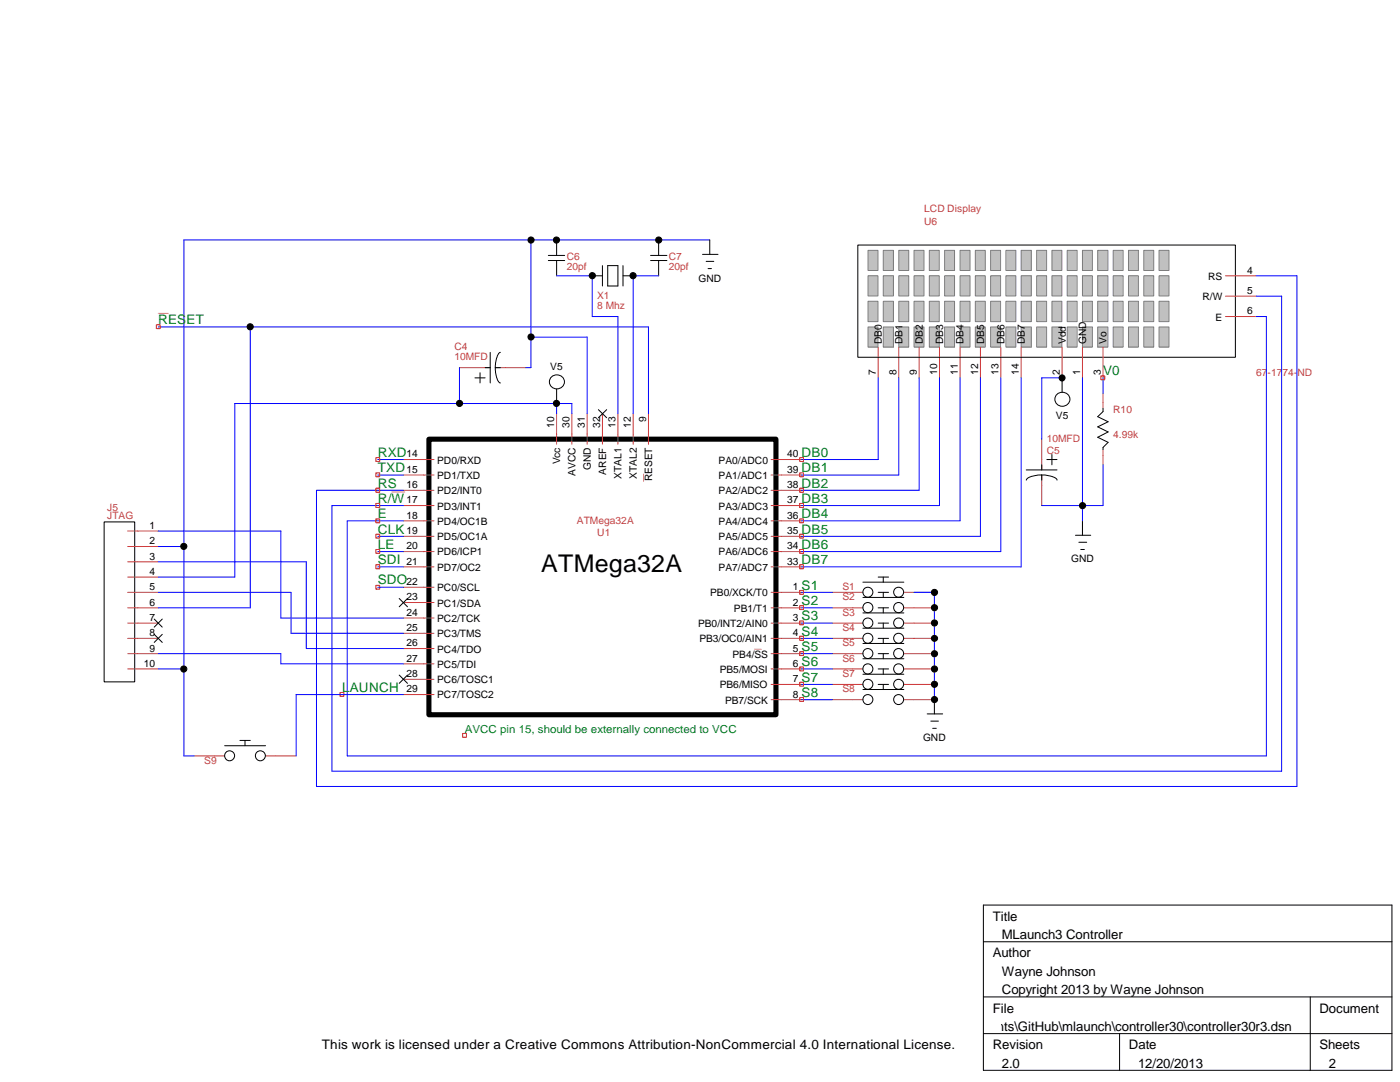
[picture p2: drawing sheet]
<svg xmlns="http://www.w3.org/2000/svg" width="279mm" height="216mm" viewBox="0 0 279 216" stroke-linecap="round" stroke-linejoin="round" font-family="sans-serif">
<path d="M85.6 87.6h69.3v55h-69.3z" fill="none" stroke="#000" stroke-width="1"/>
<g fill="none" stroke="#c04040" stroke-width=".2">
<path d="M91.7 73.4h6.1M98.8 73.4h6.1M80.5 91.7h6.1M80.5 94.8h6.1M80.5 97.8h6.1M111.1 82.5v6.1M114.1 82.5v6.1M117.2 82.5v6.1M120.2 82.5v6.1M123.3 82.5v6.1M126.4 82.5v6.1M129.4 82.5v6.1"/>
<path d="M153.9 91.7h6.1M153.9 94.8h6.1M153.9 97.8h6.1M25.5 118.2h6.1M25.5 106h6.1M25.5 109.1h6.1M25.5 112.1h6.1M25.5 115.1h6.1M80.5 100.9h6.1M80.5 103.9h6.1M80.5 107h6.1M80.5 110.1h6.1"/>
<path d="M80.5 113.1h6.1M80.5 117.2h6.1M153.9 118.2h6.1M153.9 100.9h6.1M153.9 103.9h6.1M153.9 107h6.1M153.9 110.1h6.1M153.9 113.1h6.1M166.1 118.2h6.1M180.4 118.2h6.1M25.5 121.3h6.1M25.5 124.3h6.1"/>
<path d="M25.5 127.4h6.1M25.5 130.4h6.1M25.5 133.5h6.1M80.5 120.2h6.1M80.5 123.3h6.1M80.5 126.4h6.1M80.5 129.4h6.1M80.5 132.5h6.1M80.5 135.6h6.1M80.5 138.6h6.1M153.9 121.3h6.1M153.9 124.3h6.1"/>
<path d="M153.9 127.4h6.1M153.9 130.4h6.1M153.9 133.5h6.1M153.9 136.6h6.1M153.9 139.6h6.1M166.1 121.3h6.1M166.1 124.3h6.1M166.1 127.4h6.1M166.1 130.4h6.1M166.1 133.5h6.1M166.1 136.6h6.1M166.1 139.6h6.1"/>
<path d="M180.4 121.3h6.1M180.4 124.3h6.1M180.4 127.4h6.1M180.4 130.4h6.1M180.4 133.5h6.1M180.4 136.6h6.1M180.4 139.6h6.1"/>
</g>
<path d="M92.3 146.3h.8v.8h-.8z" fill="none" stroke="#f00" stroke-width=".2"/>
<path d="M128.4 94.6v1.5M150.6 129.5h1.3" fill="none" stroke="#ff7f7f" stroke-width=".2"/>
<g fill="none" stroke="#000" stroke-width=".2">
<path d="M109.4 52h3.3M109.4 51h3.3M111.1 47.9v3.1M111.1 52v3M118.2 55h2M120.2 53v4.1M121.3 53h2v4.1h-2zM124.3 55h2.1M124.3 53v4.1M129.8 52h3.3M129.8 51h3.3M131.4 47.9v3.1"/>
<path d="M131.4 52v3M140.2 50.8h3.1M140.9 52.2h1.6M141.3 53.6h.7M141.6 47.9v2.9M94.8 75.4h2M95.8 74.4v2M96.8 73.4h1M97.8 70.3v6.1M98.8 73.4a4.2 4.2 0 0 0 .9 3h.2M98.8 73.4h1.1M99.9 70.3a2.44 2.44 0 0 0-1 2.2l-.1 .9"/>
<path d="M111.1 77.6v2.9M119.4 81.7l1.7 1.7M121.1 81.7l-1.7 1.7M20.8 104.1h6.1v32h-6.1zM172.2 116.2h8.2M172.2 119.2h8.2M175.3 115.1h2M175.3 118.2h2M176.3 115.1v1.1M176.3 118.2v1M30.8 123.5l1.6 1.6M30.8 126.6l1.6 1.6"/>
<path d="M32.4 123.5l-1.6 1.6M32.4 126.6l-1.6 1.6M172.2 122.3h8.2M172.2 128.4h8.2M172.2 125.3h8.2M172.2 131.4h8.2M172.2 134.5h8.2M172.2 137.6h8.2M175.3 121.3h2M175.3 127.4h2M175.3 124.3h2M175.3 130.4h2"/>
<path d="M175.3 133.5h2M175.3 136.6h2M176.3 121.3v1M176.3 124.3v1M176.3 127.4v1M176.3 130.4v1M176.3 133.5v1M176.3 136.6v1M186.5 139.6v2.9M185 142.5h3.1M185.8 143.9h1.5M186.1 145.3h.8"/>
<circle cx="111.2" cy="76.2" r="1.46"/>
<circle cx="173.2" cy="118.2" r="1"/>
<circle cx="179.3" cy="118.2" r="1"/>
<circle cx="173.2" cy="121.2" r="1.01"/>
<circle cx="173.2" cy="133.5" r="1.01"/>
<circle cx="173.2" cy="139.6" r="1"/>
<circle cx="173.2" cy="127.4" r="1"/>
<circle cx="173.2" cy="136.5" r="1"/>
<circle cx="173.2" cy="124.3" r="1"/>
<circle cx="173.2" cy="130.4" r="1"/>
<circle cx="179.3" cy="133.5" r="1.01"/>
<circle cx="179.3" cy="121.2" r="1.01"/>
<circle cx="179.3" cy="130.4" r="1"/>
<circle cx="179.3" cy="124.3" r="1"/>
<circle cx="179.3" cy="127.4" r="1"/>
<circle cx="179.3" cy="136.5" r="1"/>
<circle cx="179.3" cy="139.6" r="1"/>
</g>
<g fill="none" stroke="#00f" stroke-width=".2">
<path d="M106 47.9v25.5M111.1 55h7.1v8.2h5.1v19.3M131.4 55h-5v27.5M141.6 47.9h-104.9v61.2h-5.1M31.6 65.2h97.8v17.3M50 65.2v56.1h-18.4M91.7 73.4v7.1M106 67.3h11.2v15.2M111.1 80.5v2M114.1 82.5v-2h-67.2v34.6h-15.3M31.6 106h24.4v17.3h24.5M31.6 112.1h29.5v17.3h19.4"/>
<path d="M31.6 118.2h26.5v8.2h22.4M160 118.2h6.1M182.4 118.2h4.1v21.4M31.6 130.4h24.4v2.1h24.5M31.6 133.5h5.1M160 121.3h6.1M160 130.4h6.1M160 133.5h6.1M160 124.3h6.1M160 127.4h6.1M160 136.6h6.1M160 139.6h6.1"/>
</g>
<path d="M173.2 65.2h2v4.1h-2z" fill-rule="evenodd" fill="#c0c0c0"/>
<path d="M173.2 65.2h2v4.1h-2z" fill="none" stroke="#808080" stroke-width=".2"/>
<path d="M176.3 65.2h2v4.1h-2z" fill-rule="evenodd" fill="#c0c0c0"/>
<path d="M176.3 65.2h2v4.1h-2z" fill="none" stroke="#808080" stroke-width=".2"/>
<path d="M179.4 65.2h2v4.1h-2z" fill-rule="evenodd" fill="#c0c0c0"/>
<path d="M179.4 65.2h2v4.1h-2z" fill="none" stroke="#808080" stroke-width=".2"/>
<path d="M182.4 65.2h2v4.1h-2z" fill-rule="evenodd" fill="#c0c0c0"/>
<path d="M182.4 65.2h2v4.1h-2z" fill="none" stroke="#808080" stroke-width=".2"/>
<path d="M185.5 65.2h2v4.1h-2z" fill-rule="evenodd" fill="#c0c0c0"/>
<path d="M185.5 65.2h2v4.1h-2z" fill="none" stroke="#808080" stroke-width=".2"/>
<path d="M188.5 65.2h2v4.1h-2z" fill-rule="evenodd" fill="#c0c0c0"/>
<path d="M188.5 65.2h2v4.1h-2z" fill="none" stroke="#808080" stroke-width=".2"/>
<path d="M191.6 65.2h2v4.1h-2z" fill-rule="evenodd" fill="#c0c0c0"/>
<path d="M191.6 65.2h2v4.1h-2z" fill="none" stroke="#808080" stroke-width=".2"/>
<path d="M194.6 65.2h2v4.1h-2z" fill-rule="evenodd" fill="#c0c0c0"/>
<path d="M194.6 65.2h2v4.1h-2z" fill="none" stroke="#808080" stroke-width=".2"/>
<path d="M197.7 65.2h2v4.1h-2z" fill-rule="evenodd" fill="#c0c0c0"/>
<path d="M197.7 65.2h2v4.1h-2z" fill="none" stroke="#808080" stroke-width=".2"/>
<path d="M200.7 65.2h2v4.1h-2z" fill-rule="evenodd" fill="#c0c0c0"/>
<path d="M200.7 65.2h2v4.1h-2z" fill="none" stroke="#808080" stroke-width=".2"/>
<path d="M203.8 65.2h2v4.1h-2z" fill-rule="evenodd" fill="#c0c0c0"/>
<path d="M203.8 65.2h2v4.1h-2z" fill="none" stroke="#808080" stroke-width=".2"/>
<path d="M219.1 65.2h2v4.1h-2z" fill-rule="evenodd" fill="#c0c0c0"/>
<path d="M219.1 65.2h2v4.1h-2z" fill="none" stroke="#808080" stroke-width=".2"/>
<path d="M175.3 69.3v6.1M179.4 69.3v6.1M183.4 69.3v6.1M187.5 69.3v6.1M191.6 69.3v6.1M195.7 69.3v6.1M199.7 69.3v6.1M203.8 69.3v6.1" fill="none" stroke="#c04040" stroke-width=".2"/>
<path d="M206.9 65.2h2v4.1h-2z" fill-rule="evenodd" fill="#c0c0c0"/>
<path d="M206.9 65.2h2v4.1h-2z" fill="none" stroke="#808080" stroke-width=".2"/>
<path d="M209.9 65.2h2v4.1h-2z" fill-rule="evenodd" fill="#c0c0c0"/>
<path d="M209.9 65.2h2v4.1h-2z" fill="none" stroke="#808080" stroke-width=".2"/>
<path d="M231.3 65.2h2v4.1h-2z" fill-rule="evenodd" fill="#c0c0c0"/>
<path d="M231.3 65.2h2v4.1h-2z" fill="none" stroke="#808080" stroke-width=".2"/>
<path d="M216 65.2h2v4.1h-2z" fill-rule="evenodd" fill="#c0c0c0"/>
<path d="M216 65.2h2v4.1h-2z" fill="none" stroke="#808080" stroke-width=".2"/>
<path d="M171.2 48.9h75.3v22.4h-75.3z" fill="none" stroke="#000" stroke-width=".2"/>
<path d="M244.6 55h6.1M244.6 59.1h6.1M212 69.3v6.1M216 69.3v6.1M220.1 69.3v6.1M244.6 63.2h6.1" fill="none" stroke="#c04040" stroke-width=".2"/>
<path d="M173.2 50h2v4h-2z" fill-rule="evenodd" fill="#c0c0c0"/>
<path d="M173.2 50h2v4h-2z" fill="none" stroke="#808080" stroke-width=".2"/>
<path d="M176.3 50h2v4h-2z" fill-rule="evenodd" fill="#c0c0c0"/>
<path d="M176.3 50h2v4h-2z" fill="none" stroke="#808080" stroke-width=".2"/>
<path d="M179.4 50h2v4h-2z" fill-rule="evenodd" fill="#c0c0c0"/>
<path d="M179.4 50h2v4h-2z" fill="none" stroke="#808080" stroke-width=".2"/>
<path d="M182.4 50h2v4h-2z" fill-rule="evenodd" fill="#c0c0c0"/>
<path d="M182.4 50h2v4h-2z" fill="none" stroke="#808080" stroke-width=".2"/>
<path d="M185.5 50h2v4h-2z" fill-rule="evenodd" fill="#c0c0c0"/>
<path d="M185.5 50h2v4h-2z" fill="none" stroke="#808080" stroke-width=".2"/>
<path d="M173.2 55h2v4.1h-2z" fill-rule="evenodd" fill="#c0c0c0"/>
<path d="M173.2 55h2v4.1h-2z" fill="none" stroke="#808080" stroke-width=".2"/>
<path d="M176.3 55h2v4.1h-2z" fill-rule="evenodd" fill="#c0c0c0"/>
<path d="M176.3 55h2v4.1h-2z" fill="none" stroke="#808080" stroke-width=".2"/>
<path d="M179.4 55h2v4.1h-2z" fill-rule="evenodd" fill="#c0c0c0"/>
<path d="M179.4 55h2v4.1h-2z" fill="none" stroke="#808080" stroke-width=".2"/>
<path d="M182.4 55h2v4.1h-2z" fill-rule="evenodd" fill="#c0c0c0"/>
<path d="M182.4 55h2v4.1h-2z" fill="none" stroke="#808080" stroke-width=".2"/>
<path d="M185.5 55h2v4.1h-2z" fill-rule="evenodd" fill="#c0c0c0"/>
<path d="M185.5 55h2v4.1h-2z" fill="none" stroke="#808080" stroke-width=".2"/>
<path d="M188.5 50h2v4h-2z" fill-rule="evenodd" fill="#c0c0c0"/>
<path d="M188.5 50h2v4h-2z" fill="none" stroke="#808080" stroke-width=".2"/>
<path d="M191.6 50h2v4h-2z" fill-rule="evenodd" fill="#c0c0c0"/>
<path d="M191.6 50h2v4h-2z" fill="none" stroke="#808080" stroke-width=".2"/>
<path d="M194.6 50h2v4h-2z" fill-rule="evenodd" fill="#c0c0c0"/>
<path d="M194.6 50h2v4h-2z" fill="none" stroke="#808080" stroke-width=".2"/>
<path d="M197.7 50h2v4h-2z" fill-rule="evenodd" fill="#c0c0c0"/>
<path d="M197.7 50h2v4h-2z" fill="none" stroke="#808080" stroke-width=".2"/>
<path d="M200.7 50h2v4h-2z" fill-rule="evenodd" fill="#c0c0c0"/>
<path d="M200.7 50h2v4h-2z" fill="none" stroke="#808080" stroke-width=".2"/>
<path d="M188.5 55h2v4.1h-2z" fill-rule="evenodd" fill="#c0c0c0"/>
<path d="M188.5 55h2v4.1h-2z" fill="none" stroke="#808080" stroke-width=".2"/>
<path d="M191.6 55h2v4.1h-2z" fill-rule="evenodd" fill="#c0c0c0"/>
<path d="M191.6 55h2v4.1h-2z" fill="none" stroke="#808080" stroke-width=".2"/>
<path d="M194.6 55h2v4.1h-2z" fill-rule="evenodd" fill="#c0c0c0"/>
<path d="M194.6 55h2v4.1h-2z" fill="none" stroke="#808080" stroke-width=".2"/>
<path d="M197.7 55h2v4.1h-2z" fill-rule="evenodd" fill="#c0c0c0"/>
<path d="M197.7 55h2v4.1h-2z" fill="none" stroke="#808080" stroke-width=".2"/>
<path d="M200.7 55h2v4.1h-2z" fill-rule="evenodd" fill="#c0c0c0"/>
<path d="M200.7 55h2v4.1h-2z" fill="none" stroke="#808080" stroke-width=".2"/>
<path d="M203.8 50h2v4h-2z" fill-rule="evenodd" fill="#c0c0c0"/>
<path d="M203.8 50h2v4h-2z" fill="none" stroke="#808080" stroke-width=".2"/>
<path d="M206.9 50h2v4h-2z" fill-rule="evenodd" fill="#c0c0c0"/>
<path d="M206.9 50h2v4h-2z" fill="none" stroke="#808080" stroke-width=".2"/>
<path d="M209.9 50h2v4h-2z" fill-rule="evenodd" fill="#c0c0c0"/>
<path d="M209.9 50h2v4h-2z" fill="none" stroke="#808080" stroke-width=".2"/>
<path d="M213 50h2v4h-2z" fill-rule="evenodd" fill="#c0c0c0"/>
<path d="M213 50h2v4h-2z" fill="none" stroke="#808080" stroke-width=".2"/>
<path d="M216 50h2v4h-2z" fill-rule="evenodd" fill="#c0c0c0"/>
<path d="M216 50h2v4h-2z" fill="none" stroke="#808080" stroke-width=".2"/>
<path d="M203.8 55h2v4.1h-2z" fill-rule="evenodd" fill="#c0c0c0"/>
<path d="M203.8 55h2v4.1h-2z" fill="none" stroke="#808080" stroke-width=".2"/>
<path d="M206.9 55h2v4.1h-2z" fill-rule="evenodd" fill="#c0c0c0"/>
<path d="M206.9 55h2v4.1h-2z" fill="none" stroke="#808080" stroke-width=".2"/>
<path d="M209.9 55h2v4.1h-2z" fill-rule="evenodd" fill="#c0c0c0"/>
<path d="M209.9 55h2v4.1h-2z" fill="none" stroke="#808080" stroke-width=".2"/>
<path d="M213 55h2v4.1h-2z" fill-rule="evenodd" fill="#c0c0c0"/>
<path d="M213 55h2v4.1h-2z" fill="none" stroke="#808080" stroke-width=".2"/>
<path d="M216 55h2v4.1h-2z" fill-rule="evenodd" fill="#c0c0c0"/>
<path d="M216 55h2v4.1h-2z" fill="none" stroke="#808080" stroke-width=".2"/>
<path d="M219.1 50h2v4h-2z" fill-rule="evenodd" fill="#c0c0c0"/>
<path d="M219.1 50h2v4h-2z" fill="none" stroke="#808080" stroke-width=".2"/>
<path d="M222.2 50h2v4h-2z" fill-rule="evenodd" fill="#c0c0c0"/>
<path d="M222.2 50h2v4h-2z" fill="none" stroke="#808080" stroke-width=".2"/>
<path d="M225.2 50h2v4h-2z" fill-rule="evenodd" fill="#c0c0c0"/>
<path d="M225.2 50h2v4h-2z" fill="none" stroke="#808080" stroke-width=".2"/>
<path d="M228.3 50h2v4h-2z" fill-rule="evenodd" fill="#c0c0c0"/>
<path d="M228.3 50h2v4h-2z" fill="none" stroke="#808080" stroke-width=".2"/>
<path d="M231.3 50h2v4h-2z" fill-rule="evenodd" fill="#c0c0c0"/>
<path d="M231.3 50h2v4h-2z" fill="none" stroke="#808080" stroke-width=".2"/>
<path d="M219.1 55h2v4.1h-2z" fill-rule="evenodd" fill="#c0c0c0"/>
<path d="M219.1 55h2v4.1h-2z" fill="none" stroke="#808080" stroke-width=".2"/>
<path d="M222.2 55h2v4.1h-2z" fill-rule="evenodd" fill="#c0c0c0"/>
<path d="M222.2 55h2v4.1h-2z" fill="none" stroke="#808080" stroke-width=".2"/>
<path d="M225.2 55h2v4.1h-2z" fill-rule="evenodd" fill="#c0c0c0"/>
<path d="M225.2 55h2v4.1h-2z" fill="none" stroke="#808080" stroke-width=".2"/>
<path d="M228.3 55h2v4.1h-2z" fill-rule="evenodd" fill="#c0c0c0"/>
<path d="M228.3 55h2v4.1h-2z" fill="none" stroke="#808080" stroke-width=".2"/>
<path d="M231.3 55h2v4.1h-2z" fill-rule="evenodd" fill="#c0c0c0"/>
<path d="M231.3 55h2v4.1h-2z" fill="none" stroke="#808080" stroke-width=".2"/>
<path d="M173.2 60.1h2v4.1h-2z" fill-rule="evenodd" fill="#c0c0c0"/>
<path d="M173.2 60.1h2v4.1h-2z" fill="none" stroke="#808080" stroke-width=".2"/>
<path d="M176.3 60.1h2v4.1h-2z" fill-rule="evenodd" fill="#c0c0c0"/>
<path d="M176.3 60.1h2v4.1h-2z" fill="none" stroke="#808080" stroke-width=".2"/>
<path d="M179.4 60.1h2v4.1h-2z" fill-rule="evenodd" fill="#c0c0c0"/>
<path d="M179.4 60.1h2v4.1h-2z" fill="none" stroke="#808080" stroke-width=".2"/>
<path d="M182.4 60.1h2v4.1h-2z" fill-rule="evenodd" fill="#c0c0c0"/>
<path d="M182.4 60.1h2v4.1h-2z" fill="none" stroke="#808080" stroke-width=".2"/>
<path d="M185.5 60.1h2v4.1h-2z" fill-rule="evenodd" fill="#c0c0c0"/>
<path d="M185.5 60.1h2v4.1h-2z" fill="none" stroke="#808080" stroke-width=".2"/>
<path d="M188.5 60.1h2v4.1h-2z" fill-rule="evenodd" fill="#c0c0c0"/>
<path d="M188.5 60.1h2v4.1h-2z" fill="none" stroke="#808080" stroke-width=".2"/>
<path d="M191.6 60.1h2v4.1h-2z" fill-rule="evenodd" fill="#c0c0c0"/>
<path d="M191.6 60.1h2v4.1h-2z" fill="none" stroke="#808080" stroke-width=".2"/>
<path d="M194.6 60.1h2v4.1h-2z" fill-rule="evenodd" fill="#c0c0c0"/>
<path d="M194.6 60.1h2v4.1h-2z" fill="none" stroke="#808080" stroke-width=".2"/>
<path d="M197.7 60.1h2v4.1h-2z" fill-rule="evenodd" fill="#c0c0c0"/>
<path d="M197.7 60.1h2v4.1h-2z" fill="none" stroke="#808080" stroke-width=".2"/>
<path d="M200.7 60.1h2v4.1h-2z" fill-rule="evenodd" fill="#c0c0c0"/>
<path d="M200.7 60.1h2v4.1h-2z" fill="none" stroke="#808080" stroke-width=".2"/>
<path d="M203.8 60.1h2v4.1h-2z" fill-rule="evenodd" fill="#c0c0c0"/>
<path d="M203.8 60.1h2v4.1h-2z" fill="none" stroke="#808080" stroke-width=".2"/>
<path d="M206.9 60.1h2v4.1h-2z" fill-rule="evenodd" fill="#c0c0c0"/>
<path d="M206.9 60.1h2v4.1h-2z" fill="none" stroke="#808080" stroke-width=".2"/>
<path d="M209.9 60.1h2v4.1h-2z" fill-rule="evenodd" fill="#c0c0c0"/>
<path d="M209.9 60.1h2v4.1h-2z" fill="none" stroke="#808080" stroke-width=".2"/>
<path d="M213 60.1h2v4.1h-2z" fill-rule="evenodd" fill="#c0c0c0"/>
<path d="M213 60.1h2v4.1h-2z" fill="none" stroke="#808080" stroke-width=".2"/>
<path d="M216 60.1h2v4.1h-2z" fill-rule="evenodd" fill="#c0c0c0"/>
<path d="M216 60.1h2v4.1h-2z" fill="none" stroke="#808080" stroke-width=".2"/>
<path d="M219.1 60.1h2v4.1h-2z" fill-rule="evenodd" fill="#c0c0c0"/>
<path d="M219.1 60.1h2v4.1h-2z" fill="none" stroke="#808080" stroke-width=".2"/>
<path d="M222.2 60.1h2v4.1h-2z" fill-rule="evenodd" fill="#c0c0c0"/>
<path d="M222.2 60.1h2v4.1h-2z" fill="none" stroke="#808080" stroke-width=".2"/>
<path d="M225.2 60.1h2v4.1h-2z" fill-rule="evenodd" fill="#c0c0c0"/>
<path d="M225.2 60.1h2v4.1h-2z" fill="none" stroke="#808080" stroke-width=".2"/>
<path d="M228.3 60.1h2v4.1h-2z" fill-rule="evenodd" fill="#c0c0c0"/>
<path d="M228.3 60.1h2v4.1h-2z" fill="none" stroke="#808080" stroke-width=".2"/>
<path d="M231.3 60.1h2v4.1h-2z" fill-rule="evenodd" fill="#c0c0c0"/>
<path d="M231.3 60.1h2v4.1h-2z" fill="none" stroke="#808080" stroke-width=".2"/>
<path d="M213 65.2h2v4.1h-2z" fill-rule="evenodd" fill="#c0c0c0"/>
<path d="M213 65.2h2v4.1h-2z" fill="none" stroke="#808080" stroke-width=".2"/>
<path d="M222.2 65.2h2v4.1h-2z" fill-rule="evenodd" fill="#c0c0c0"/>
<path d="M222.2 65.2h2v4.1h-2z" fill="none" stroke="#808080" stroke-width=".2"/>
<path d="M225.2 65.2h2v4.1h-2z" fill-rule="evenodd" fill="#c0c0c0"/>
<path d="M225.2 65.2h2v4.1h-2z" fill="none" stroke="#808080" stroke-width=".2"/>
<path d="M228.3 65.2h2v4.1h-2z" fill-rule="evenodd" fill="#c0c0c0"/>
<path d="M228.3 65.2h2v4.1h-2z" fill="none" stroke="#808080" stroke-width=".2"/>
<g fill="none" stroke="#00f" stroke-width=".2">
<path d="M250.7 55h8.1v101.9h-195.6v-59.1h17.3M250.7 59.1h5.1v94.8h-189.5v-53h14.2M104.9 73.4h1.1M175.3 75.4v16.3h-15.3M179.4 75.4v19.4h-19.4M183.4 75.4v22.4h-23.4M187.5 75.4v25.5h-27.5M191.6 75.4v28.5h-31.6M195.7 75.4v31.6h-35.7M199.7 75.4v34.7h-39.7M203.8 75.4v37.7h-43.8M212 75.4h-4.1v12.2"/>
<path d="M216 75.4v28.5M220.1 75.4v3.1M250.7 63.2h2v87.6h-183.4v-46.9h11.2M75.4 91.7h5.1M75.4 94.8h5.1M220.1 92.8v8.1h-12.2M36.7 109.1v41.7h2M75.4 107h5.1M75.4 110.1h5.1M75.4 113.1h5.1M75.4 117.2h5.1M80.5 138.6h-21.4v12.2"/>
</g>
<g fill="none" stroke="#000" stroke-width=".2">
<path d="M212 75.4v2.9M204.8 93.8h6.1M207.9 94.8h.7a3.6 3.6 0 0 1 2.3 .9v.1M207.9 94.8h-.7a3.1 3.1 0 0 0-2.4 1M207.9 92.8v1M207.9 94.8v1M208.9 91.7h2M209.9 90.7v2.1M220.1 81.5v.6l-1 1 2 1.1-2 1 2 1-2 1 2 1.1-1 1v.4M79.7 119.4l1.6 1.7M81.3 119.4l-1.6 1.7M214.6 106.8h3.1"/>
<path d="M215.3 108.2h1.6M215.7 109.6h.7M216 103.9v2.9M79.7 134.7l1.6 1.7M81.3 134.7l-1.6 1.7M44.8 148.8h8.2M47.9 147.7h2.1M48.9 147.7v1.1M196.3 180.6h81.5v33h-81.5zM196.3 187.9h81.5M196.3 198.9h81.5M261.5 198.9v14.7"/>
<path d="M196.3 206.2h81.5M223.4 206.2v7.4"/>
<circle cx="106" cy="47.9" r=".62"/>
<circle cx="111.1" cy="47.9" r=".62"/>
<circle cx="118.2" cy="55" r=".62"/>
<circle cx="126.3" cy="55" r=".62"/>
<circle cx="131.5" cy="47.9" r=".62"/>
<circle cx="49.9" cy="65.2" r=".62"/>
<circle cx="106" cy="67.2" r=".62"/>
<circle cx="212" cy="75.4" r=".6"/>
<circle cx="212.1" cy="79.7" r="1.46"/>
<circle cx="91.7" cy="80.5" r=".62"/>
<circle cx="111.1" cy="80.5" r=".62"/>
<circle cx="36.7" cy="109" r=".62"/>
<circle cx="186.5" cy="118.2" r=".62"/>
<circle cx="216" cy="100.9" r=".62"/>
<circle cx="36.7" cy="133.5" r=".62"/>
<circle cx="186.5" cy="121.3" r=".62"/>
<circle cx="186.5" cy="139.6" r=".62"/>
<circle cx="186.5" cy="124.3" r=".62"/>
<circle cx="186.5" cy="136.5" r=".62"/>
<circle cx="186.5" cy="130.4" r=".62"/>
<circle cx="186.5" cy="133.5" r=".62"/>
<circle cx="186.5" cy="127.4" r=".61"/>
<circle cx="45.8" cy="150.8" r="1"/>
<circle cx="52" cy="150.8" r="1"/>
</g>
<g fill="none" stroke="#f00" stroke-width=".2">
<path d="M31.2 64.8h.8v.8h-.8zM219.7 75h.8v.8h-.8zM75 91.3h.8v.8h-.8zM75 94.4h.8v.7h-.8zM75 97.4h.8v.8h-.8zM159.6 91.3h.8v.8h-.8zM159.6 94.4h.8v.7h-.8zM159.6 97.4h.8v.8h-.8zM75 106.6h.8v.8h-.8zM75 109.6h.8v.8h-.8zM75 112.7h.8v.8h-.8zM75 116.8h.8v.8h-.8z"/>
<path d="M75 103.5h.8v.8h-.8zM75 100.5h.8v.8h-.8zM159.6 117.8h.8v.8h-.8zM159.6 100.5h.8v.8h-.8zM159.6 103.5h.8v.8h-.8zM159.6 106.6h.8v.8h-.8zM159.6 109.6h.8v.8h-.8zM159.6 112.7h.8v.8h-.8zM67.9 138.2h.7v.7h-.7zM159.6 120.9h.8v.7h-.8zM159.6 123.9h.8v.8h-.8zM159.6 127h.8v.8h-.8z"/>
<path d="M159.6 130h.8v.8h-.8zM159.6 133.1h.8v.8h-.8zM159.6 136.1h.8v.8h-.8zM159.6 139.2h.8v.8h-.8z"/>
</g>
<path d="M31.6 62.5h2M78.1 98.2h2.7" fill="none" stroke="#ff7f7f" stroke-width=".2"/>
<path d="M220.1 78.5v3M207.9 87.6v6.2M207.9 94.8v6.1M220.1 89.7v3.1M38.7 150.8h6.1M53 150.8h6.1" fill="none" stroke="#c04040" stroke-width=".2"/>
<g fill="#000">
<circle cx="106" cy="47.9" r=".62"/>
<circle cx="111.1" cy="47.9" r=".62"/>
<circle cx="118.2" cy="55" r=".62"/>
<circle cx="126.3" cy="55" r=".62"/>
<circle cx="131.5" cy="47.9" r=".62"/>
<circle cx="49.9" cy="65.2" r=".62"/>
<circle cx="106" cy="67.2" r=".62"/>
<circle cx="212" cy="75.4" r=".6"/>
<circle cx="91.7" cy="80.5" r=".62"/>
<circle cx="111.1" cy="80.5" r=".62"/>
<circle cx="36.7" cy="109" r=".62"/>
<circle cx="186.5" cy="118.2" r=".62"/>
<circle cx="216" cy="100.9" r=".62"/>
<circle cx="36.7" cy="133.5" r=".62"/>
<circle cx="186.5" cy="121.3" r=".62"/>
<circle cx="186.5" cy="139.6" r=".62"/>
<circle cx="186.5" cy="124.3" r=".62"/>
<circle cx="186.5" cy="136.5" r=".62"/>
<circle cx="186.5" cy="130.4" r=".62"/>
<circle cx="186.5" cy="133.5" r=".62"/>
<circle cx="186.5" cy="127.4" r=".61"/>
</g>
<text font-size="4.9" x="108" y="114.1">ATMega32A</text>
<g font-size="2.6" fill="#008020">
<text x="31.6" y="64.7">RESET</text>
<text x="220.1" y="74.8">V0</text>
<text x="75.4" y="91.1">RXD</text>
<text x="75.4" y="94.2">TXD</text>
<text x="160" y="91.1">DB0</text>
<text x="160" y="94.2">DB1</text>
<text x="75.4" y="100.3">R/W</text>
<text x="75.4" y="97.3">RS</text>
<text x="160" y="97.3">DB2</text>
<text x="160" y="100.3">DB3</text>
<text x="75.4" y="106.5">CLK</text>
<text x="75.4" y="103.4">E</text>
<text x="160" y="103.4">DB4</text>
<text x="160" y="106.5">DB5</text>
<text x="75.4" y="109.5">LE</text>
<text x="75.4" y="112.6">SDI</text>
<text x="160" y="109.5">DB6</text>
<text x="160" y="112.6">DB7</text>
<text x="75.4" y="116.6">SDO</text>
<text x="160" y="117.6">S1</text>
<text x="160" y="120.7">S2</text>
<text x="160" y="123.8">S3</text>
<text x="160" y="126.8">S4</text>
<text x="160" y="129.9">S5</text>
<text x="160" y="132.9">S6</text>
<text x="160" y="136">S7</text>
<text x="68.3" y="138">LAUNCH</text>
<text x="160" y="139.1">S8</text>
</g>
<g font-size="2.6">
<text x="198.1" y="183.7">Title</text>
<text x="198.1" y="191.1">Author</text>
<text x="199.9" y="187.4">MLaunch3 Controller</text>
<text x="199.9" y="194.7">Wayne Johnson</text>
<text x="198.1" y="202.1">File</text>
<text x="199.9" y="198.4">Copyright 2013 by Wayne Johnson</text>
<text x="263.3" y="202.1">Document</text>
<text x="64.2" y="209.4">This work is licensed under a Creative Commons Attribution-NonCommercial 4.0 International License.</text>
<text x="165.7" y="205.7">\\gkar\Users\waynej\Documents\GitHub\mlaunch\controller30\controller30r3.dsn</text>
<text x="198.1" y="209.4">Revision</text>
<text x="225.3" y="209.4">Date</text>
<text x="263.3" y="209.4">Sheets</text>
<text x="199.9" y="213">2.0</text>
<text x="227.1" y="213">12/20/2013</text>
<text x="265.2" y="213">2</text>
</g>
<text font-size="2.2" fill="#008020" x="92.8" y="146.2">AVCC pin 15, should be externally connected to VCC</text>
<g font-size="2" fill="#c04040">
<text x="184.4" y="44.8">U6</text>
<text x="184.4" y="42.4">LCD Display</text>
<text x="113.1" y="51.9">C6</text>
<text x="113.1" y="53.8">20pf</text>
<text x="133.5" y="51.9">C7</text>
<text x="133.5" y="53.8">20pf</text>
<text x="119.2" y="59.7">X1</text>
<text x="119.2" y="61.7">8 Mhz</text>
<text x="90.7" y="69.9">C4</text>
<text x="90.7" y="71.9">10MFD</text>
<text x="250.7" y="75">67-1774-ND</text>
<text x="222.2" y="82.5">R10</text>
<text x="208.9" y="88.2">10MFD</text>
<text x="222.2" y="87.4">4.99k</text>
<text x="208.9" y="90.7">C5</text>
<text x="21.4" y="101.9">J5</text>
<text x="21.4" y="103.5">JTAG</text>
<text x="115.1" y="104.5">ATMega32A</text>
<text x="119.2" y="107">U1</text>
<text x="168.1" y="117.8">S1</text>
<text x="168.1" y="119.8">S2</text>
<text x="168.1" y="122.9">S3</text>
<text x="168.1" y="125.9">S4</text>
<text x="168.1" y="129">S5</text>
<text x="168.1" y="132">S6</text>
<text x="168.1" y="135.1">S7</text>
<text x="168.1" y="138.2">S8</text>
<text x="40.8" y="152.4">S9</text>
</g>
<g font-size="2">
<text x="139.4" y="56.2">GND</text>
<text x="240" y="59.9">R/W</text>
<text x="241.1" y="55.8">RS</text>
<text x="248.9" y="54.6">4</text>
<text x="248.9" y="58.7">5</text>
<text x="242.6" y="64">E</text>
<text x="248.9" y="62.7">6</text>
<text x="176" y="68.7" transform="rotate(-90 176 68.7)">DB0</text>
<text x="180.1" y="68.7" transform="rotate(-90 180.1 68.7)">DB1</text>
<text x="184.1" y="68.7" transform="rotate(-90 184.1 68.7)">DB2</text>
<text x="188.3" y="68.7" transform="rotate(-90 188.3 68.7)">DB3</text>
<text x="192.3" y="68.7" transform="rotate(-90 192.3 68.7)">DB4</text>
<text x="196.4" y="68.7" transform="rotate(-90 196.4 68.7)">DB5</text>
<text x="200.5" y="68.7" transform="rotate(-90 200.5 68.7)">DB6</text>
<text x="204.6" y="68.7" transform="rotate(-90 204.6 68.7)">DB7</text>
<text x="212.7" y="68.7" transform="rotate(-90 212.7 68.7)">Vdd</text>
<text x="216.8" y="68.7" transform="rotate(-90 216.8 68.7)">GND</text>
<text x="220.9" y="68.7" transform="rotate(-90 220.9 68.7)">Vo</text>
<text x="109.8" y="73.7">V5</text>
<text x="174.8" y="74.8" transform="rotate(-90 174.8 74.8)">7</text>
<text x="178.9" y="74.8" transform="rotate(-90 178.9 74.8)">8</text>
<text x="183" y="74.8" transform="rotate(-90 183 74.8)">9</text>
<text x="187" y="74.8" transform="rotate(-90 187 74.8)">10</text>
<text x="191.1" y="74.8" transform="rotate(-90 191.1 74.8)">11</text>
<text x="195.2" y="74.8" transform="rotate(-90 195.2 74.8)">12</text>
<text x="199.3" y="74.8" transform="rotate(-90 199.3 74.8)">13</text>
<text x="203.3" y="74.8" transform="rotate(-90 203.3 74.8)">14</text>
<text x="211.5" y="74.8" transform="rotate(-90 211.5 74.8)">2</text>
<text x="215.6" y="74.8" transform="rotate(-90 215.6 74.8)">1</text>
<text x="219.7" y="74.8" transform="rotate(-90 219.7 74.8)">3</text>
<text x="210.7" y="83.7">V5</text>
<text x="110.6" y="85.4" transform="rotate(-90 110.6 85.4)">10</text>
<text x="113.7" y="85.4" transform="rotate(-90 113.7 85.4)">30</text>
<text x="116.7" y="85.4" transform="rotate(-90 116.7 85.4)">31</text>
<text x="119.8" y="85.4" transform="rotate(-90 119.8 85.4)">32</text>
<text x="122.9" y="85.4" transform="rotate(-90 122.9 85.4)">13</text>
<text x="125.9" y="85.4" transform="rotate(-90 125.9 85.4)">12</text>
<text x="128.9" y="84.3" transform="rotate(-90 128.9 84.3)">9</text>
<text x="81.1" y="91.3">14</text>
<text x="81.1" y="94.4">15</text>
<text x="87.2" y="92.5">PD0/RXD</text>
<text x="87.2" y="95.5">PD1/TXD</text>
<text x="111.8" y="92.7" transform="rotate(-90 111.8 92.7)">Vcc</text>
<text x="114.9" y="94.9" transform="rotate(-90 114.9 94.9)">AVCC</text>
<text x="117.9" y="93.8" transform="rotate(-90 117.9 93.8)">GND</text>
<text x="121" y="94.7" transform="rotate(-90 121 94.7)">AREF</text>
<text x="124" y="95.5" transform="rotate(-90 124 95.5)">XTAL1</text>
<text x="127.1" y="95.5" transform="rotate(-90 127.1 95.5)">XTAL2</text>
<text x="143.4" y="92.5">PA0/ADC0</text>
<text x="143.4" y="95.5">PA1/ADC1</text>
<text x="157.1" y="91.3">40</text>
<text x="157.1" y="94.4">39</text>
<text x="81.1" y="97.4">16</text>
<text x="81.1" y="100.5">17</text>
<text x="87.2" y="98.6">PD2/INT0</text>
<text x="87.2" y="101.7">PD3/INT1</text>
<text x="130.2" y="96.1" transform="rotate(-90 130.2 96.1)">RESET</text>
<text x="143.4" y="98.6">PA2/ADC2</text>
<text x="143.4" y="101.7">PA3/ADC3</text>
<text x="157.1" y="97.4">38</text>
<text x="157.1" y="100.5">37</text>
<text x="29.8" y="105.5">1</text>
<text x="81.1" y="103.5">18</text>
<text x="81.1" y="106.6">19</text>
<text x="87.2" y="104.7">PD4/OC1B</text>
<text x="87.2" y="107.8">PD5/OC1A</text>
<text x="143.4" y="104.7">PA4/ADC4</text>
<text x="143.4" y="107.8">PA5/ADC5</text>
<text x="157.1" y="103.5">36</text>
<text x="157.1" y="106.6">35</text>
<text x="29.8" y="108.6">2</text>
<text x="29.8" y="111.7">3</text>
<text x="81.1" y="109.6">20</text>
<text x="81.1" y="112.7">21</text>
<text x="87.2" y="110.8">PD6/ICP1</text>
<text x="87.2" y="113.9">PD7/OC2</text>
<text x="143.4" y="110.8">PA6/ADC6</text>
<text x="143.4" y="113.9">PA7/ADC7</text>
<text x="157.1" y="109.6">34</text>
<text x="157.1" y="112.7">33</text>
<text x="213.8" y="112.2">GND</text>
<text x="29.8" y="114.7">4</text>
<text x="29.8" y="117.8">5</text>
<text x="81.1" y="116.8">22</text>
<text x="81.1" y="119.8">23</text>
<text x="87.2" y="118">PC0/SCL</text>
<text x="141.7" y="119">PB0/XCK/T0</text>
<text x="158.2" y="117.8">1</text>
<text x="29.8" y="120.9">6</text>
<text x="29.8" y="123.9">7</text>
<text x="81.1" y="122.9">24</text>
<text x="81.1" y="125.9">25</text>
<text x="87.2" y="121">PC1/SDA</text>
<text x="87.2" y="124.1">PC2/TCK</text>
<text x="139.3" y="125.1">PB0/INT2/AIN0</text>
<text x="146.5" y="122">PB1/T1</text>
<text x="158.2" y="120.9">2</text>
<text x="158.2" y="123.9">3</text>
<text x="29.8" y="127">8</text>
<text x="29.8" y="130">9</text>
<text x="81.1" y="129">26</text>
<text x="87.2" y="127.1">PC3/TMS</text>
<text x="87.2" y="130.2">PC4/TDO</text>
<text x="139.6" y="128.1">PB3/OC0/AIN1</text>
<text x="146.2" y="131.2">PB4/SS</text>
<text x="158.2" y="130">5</text>
<text x="158.2" y="127">4</text>
<text x="28.7" y="133.1">10</text>
<text x="81.1" y="132">27</text>
<text x="81.1" y="135.1">28</text>
<text x="87.2" y="133.3">PC5/TDI</text>
<text x="87.2" y="136.3">PC6/TOSC1</text>
<text x="143.6" y="134.3">PB5/MOSI</text>
<text x="143.6" y="137.3">PB6/MISO</text>
<text x="158.2" y="133.1">6</text>
<text x="158.2" y="136.1">7</text>
<text x="81.1" y="138.2">29</text>
<text x="87.2" y="139.4">PC7/TOSC2</text>
<text x="144.7" y="140.4">PB7/SCK</text>
<text x="158.2" y="139.2">8</text>
<text x="184.2" y="147.9">GND</text>
</g>
</svg>
